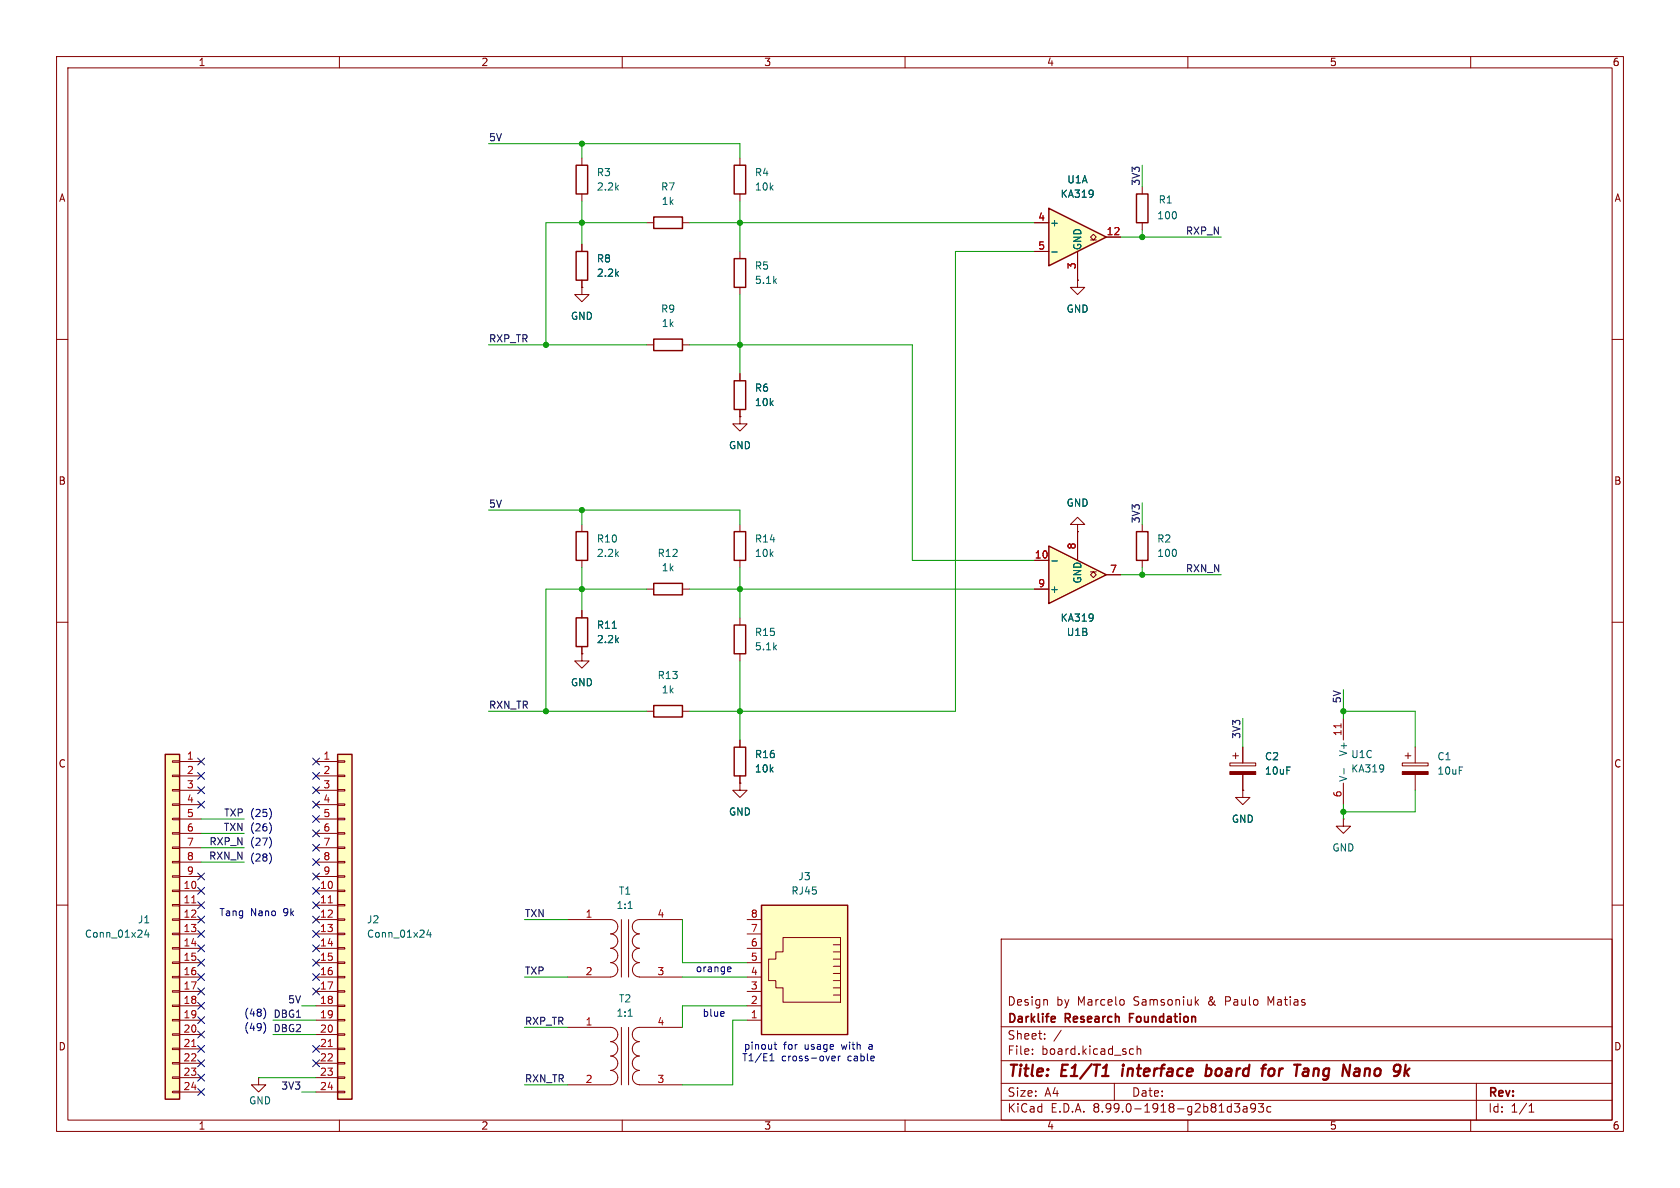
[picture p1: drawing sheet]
<svg xmlns="http://www.w3.org/2000/svg" width="297mm" height="210mm" viewBox="0 0 297 210" stroke-linecap="round" stroke-linejoin="round" font-family="sans-serif">
<g fill="none" stroke="#840000" stroke-width=".18">
<path d="M10 10h277v190h-277zM12 12h273v186h-273zM60 10v2M110 10v2M160 10v2M210 10v2M260 10v2M10 60h2M285 60h2M10 110h2M285 110h2M10 160h2"/>
<path d="M285 160h2M177 166h108v32h-108zM185 176.7l.2 .2v.8M198.6 176.8l.1 .2v.4l-.1 .2M211.5 177.1l.4 .6M211.9 176.7l-.6 .6M60 198v2M110 198v2M160 198v2M177 194.5h108M177 191.5h108M177 187.5h108"/>
<path d="M177 181.5h108M182.5 186.3v.1M182.5 185.5v.1M184.7 183.6v.1M184.7 182.8v.1M187.6 182.1l-1.3 2M197 191.5v3M199.8 186.3h.6M199.8 185.5h.6M201 185.5l.2-.1 .4 .1 .1 .9M201 184.9v1.5M210 198v2"/>
<path d="M218.2 195.1h1l-.5 .6 .4 .1 .1 .5-.3 .3h-.4M219.8 195.7h.6l.1 .9M220.5 196h-.5a.29 .29 0 0 0-.3 .3 .29 .29 0 0 0 .3 .3l.5-.1M222 195.7l-.3 .3h-.5l-.1-.3 .1-.5 .5-.1 .2 .1a.99 .99 0 0 1-.4 1.4h-.3M222.5 195.1h.9l-.5 .6 .4 .1v.7l-.2 .1h-.4l-.2-.1M224.7 195.7l-.5-.1-.2 .3v.4l.1 .2h.6M260 198v2M261 191.5v6.5M270.3 196.6h.9M270.3 195.5l.4-.4v1.5"/>
</g>
<path d="M198.5 188.9l-.2 1.3M213.3 189l.2-.1 .5 .1M213.4 188.2l-.3 2M214 190a.66 .66 0 0 1-.9 .1M223.6 188.2h.2M225 188.9a.62 .62 0 0 0-.7 .4v.7a.52 .52 0 0 0 .7 .1M230.5 189l.2-.1 .6 .1-.1 1.2M231.2 190.1l-.7 .1M231.3 189.4l-.9 .1M239.8 188.9l.5 .1v1.2M240.3 190.1l-.7 .1M240.4 189.4h-.7" fill="none" stroke="#840000" stroke-width=".4"/>
<path d="M186.1 179.7l.4 .1 .1 .2-.8 .2M199.7 179.9h.5M200.4 179.2h-.7v1.5M186.5 180.6l-.4 .1" fill="none" stroke="#840000" stroke-width=".3"/>
<path d="M29.2 133.4h2.5v60.9h-2.5z" fill="#ffffc2"/>
<path d="M101.9 29.2h2v5.1h-2zM129.8 29.2h2v5.1h-2zM200.9 34.3h2v5.1h-2zM101.9 94h2v5.1h-2zM200.9 94h2v5.1h-2zM115.6 103.1h5v2.1h-5zM29.2 133.4h2.5v60.9h-2.5zM115.6 124.7h5v2h-5zM129.8 132.1h2v5.1h-2z" fill="none" stroke="#840000" stroke-width=".25"/>
<g fill="none" stroke="#840000" stroke-width=".18">
<path d="M102.9 27.9v1.3M102.9 34.3v1.3M130.8 27.9v1.3M130.8 34.3v1.3M201.9 33v1.3M201.9 39.4v1.2M102.9 92.7v1.3M102.9 99.1v1.2M201.9 92.7v1.3M201.9 99.1v1.2M114.3 104.1h1.3M120.6 104.1h1.3"/>
<path d="M30.5 134.5h1.2v.2h-1.2zM30.5 137h1.2v.3h-1.2zM30.5 139.6h1.2v.2h-1.2zM31.7 134.6h3.9M31.7 137.2h3.9M31.7 139.7h3.9M114.3 125.7h1.3M120.6 125.7h1.3M130.8 138.4v1.3h1.3l-1.3 1.3-1.3-1.3h1.3M130.8 138.4h.1M130.8 130.8v1.3M130.8 137.2v1.2"/>
<path d="M237.5 127v3.8M237.5 138.4v3.8M247.9 134.9h4.6v.5h-4.6zM248.4 133.6h1M248.9 133.1v1M250.2 132.1v2.8M250.2 136.9v2.8M30.5 142.1h1.2v.3h-1.2zM30.5 144.7h1.2v.2h-1.2zM30.5 147.2h1.2v.2h-1.2zM30.5 149.7h1.2v.3h-1.2zM30.5 152.3h1.2v.2h-1.2z"/>
<path d="M30.5 154.8h1.2v.3h-1.2zM30.5 157.4h1.2v.2h-1.2zM30.5 159.9h1.2v.2h-1.2zM31.7 142.2h3.9M31.7 144.8h3.9M31.7 147.3h3.9M31.7 149.9h3.9M31.7 152.4h3.9M31.7 154.9h3.9M31.7 157.5h3.9M237.5 144.8v1.3h1.3l-1.3 1.2-1.3-1.2h1.3M237.5 144.8h.1"/>
<path d="M30.5 162.4h1.2v.3h-1.2zM30.5 165h1.2v.2h-1.2zM30.5 167.5h1.2v.3h-1.2zM30.5 170.1h1.2v.2h-1.2zM30.5 172.6h1.2v.2h-1.2zM30.5 175.1h1.2v.3h-1.2zM30.5 177.7h1.2v.2h-1.2zM31.7 160h3.9M31.7 162.6h3.9M31.7 165.1h3.9M31.7 167.6h3.9M31.7 170.2h3.9"/>
<path d="M31.7 172.7h3.9M31.7 175.3h3.9M31.7 177.8h3.9M30.5 180.2h1.2v.3h-1.2zM30.5 182.8h1.2v.2h-1.2zM30.5 185.3h1.2v.2h-1.2zM30.5 187.8h1.2v.3h-1.2zM30.5 190.4h1.2v.2h-1.2zM30.5 192.9h1.2v.3h-1.2zM31.7 180.3h3.9M31.7 182.9h3.9M31.7 185.4h3.9"/>
<path d="M31.7 188h3.9M31.7 190.5h3.9M31.7 193h3.9"/>
</g>
<path d="M237.1 127.9v.8M33.9 159.6h.7M33.9 185h.7" fill="none" stroke="#a90000" stroke-width=".18"/>
<path d="M237.6 135.8v1M25.9 164.3l-.3 1h.8M26.2 164.8v.9" fill="none" stroke="#006464" stroke-width=".18"/>
<path d="M247.9 136.4h4.6v.5h-4.6z" fill="#840000" stroke="#840000" stroke-width=".18"/>
<path d="M134.6 160h15.3v22.9h-15.3z" fill="#ffffc2"/>
<g fill="none" stroke="#840000" stroke-width=".18">
<path d="M132.1 162.6h2.5M132.1 165.1h2.5M132.1 167.6h2.5M132.1 170.2h2.5M132.1 172.7h2.5M132.1 175.3h2.5M132.1 177.8h2.5M138.4 165.7h10.2v11.5h-10.2v-2.6h-1.2v-1.2h-1.3v-3.9h1.3v-1.2h1.2zM147.3 170.8h1.3M147.3 172.1h1.3M147.3 173.4h1.3M147.3 174.6h1.3"/>
<path d="M147.3 175.9h1.3M147.3 169.5h1.3M147.3 167h1.3M147.3 168.3h1.3M45.7 190.5v1.3h1.3l-1.3 1.2-1.3-1.2h1.3M45.7 190.5h.1M132.1 180.3h2.5"/>
</g>
<path d="M134.6 160h15.3v22.9h-15.3z" fill="none" stroke="#840000" stroke-width=".25"/>
<path d="M59.7 133.4h2.5v60.9h-2.5z" fill="#ffffc2"/>
<path d="M101.9 109.2h2v5.1h-2zM59.7 133.4h2.5v60.9h-2.5z" fill="none" stroke="#840000" stroke-width=".25"/>
<g fill="none" stroke="#840000" stroke-width=".18">
<path d="M102.9 115.6v1.2h1.2l-1.2 1.3-1.3-1.3h1.3M102.9 115.6h.1M102.9 108v1.2M102.9 114.3v1.3M55.9 134.6h3.8M55.9 137.2h3.8M55.9 139.7h3.8M59.7 134.5h1.3v.2h-1.3zM59.7 137h1.3v.3h-1.3zM59.7 139.6h1.3v.2h-1.3zM55.9 142.2h3.8M55.9 144.8h3.8"/>
<path d="M55.9 147.3h3.8M55.9 149.9h3.8M55.9 152.4h3.8M55.9 154.9h3.8M55.9 157.5h3.8M59.7 142.1h1.3v.3h-1.3zM59.7 144.7h1.3v.2h-1.3zM59.7 147.2h1.3v.2h-1.3zM59.7 149.7h1.3v.3h-1.3zM59.7 152.3h1.3v.2h-1.3zM59.7 154.8h1.3v.3h-1.3zM59.7 157.4h1.3v.2h-1.3z"/>
<path d="M59.7 159.9h1.3v.2h-1.3zM55.9 160h3.8M55.9 162.6h3.8M55.9 165.1h3.8M55.9 167.6h3.8M55.9 170.2h3.8M55.9 172.7h3.8M55.9 175.3h3.8M55.9 177.8h3.8M59.7 162.4h1.3v.3h-1.3zM59.7 165h1.3v.2h-1.3zM59.7 167.5h1.3v.3h-1.3z"/>
<path d="M59.7 170.1h1.3v.2h-1.3zM59.7 172.6h1.3v.2h-1.3zM59.7 175.1h1.3v.3h-1.3zM59.7 177.7h1.3v.2h-1.3zM100.3 162.6h7.6a1.26 1.26 0 0 1 1.3 1.2 1.26 1.26 0 0 1-1.3 1.3M107.9 165.1a1.26 1.26 0 0 1 1.3 1.3 1.26 1.26 0 0 1-1.3 1.2 1.27 1.27 0 0 1 1.3 1.3 1.27 1.27 0 0 1-1.3 1.3M107.9 170.2a1.26 1.26 0 0 1 1.3 1.2 1.26 1.26 0 0 1-1.3 1.3h-7.6M109.9 162.6v10.1M111.1 162.6v10.1M113 165.1a1.25 1.25 0 0 0-1.2 1.3 1.25 1.25 0 0 0 1.2 1.2M113 167.6a1.25 1.25 0 0 0-1.2 1.3 1.25 1.25 0 0 0 1.2 1.3M113 172.7h7.6"/>
<path d="M113.1 170.2a1.26 1.26 0 0 0-1.3 1.2 1.26 1.26 0 0 0 1.3 1.3M120.6 162.6h-7.6a1.25 1.25 0 0 0-1.2 1.2 1.25 1.25 0 0 0 1.2 1.3M55.9 180.3h3.8M55.9 182.9h3.8M55.9 185.4h3.8M55.9 188h3.8M55.9 190.5h3.8M55.9 193h3.8M59.7 180.2h1.3v.3h-1.3zM59.7 182.8h1.3v.2h-1.3zM59.7 185.3h1.3v.2h-1.3zM59.7 187.8h1.3v.3h-1.3z"/>
<path d="M59.7 190.4h1.3v.2h-1.3zM59.7 192.9h1.3v.3h-1.3zM100.3 181.6h7.6a1.26 1.26 0 0 1 1.3 1.3 1.26 1.26 0 0 1-1.3 1.2M107.9 184.2a1.26 1.26 0 0 1 1.3 1.2 1.26 1.26 0 0 1-1.3 1.3 1.27 1.27 0 0 1 1.3 1.2 1.27 1.27 0 0 1-1.3 1.3M107.9 189.2a1.26 1.26 0 0 1 1.3 1.3 1.26 1.26 0 0 1-1.3 1.3h-7.6M109.9 181.6v10.2M111.1 181.6v10.2M113 184.2a1.25 1.25 0 0 0-1.2 1.2 1.25 1.25 0 0 0 1.2 1.3M113 186.7a1.25 1.25 0 0 0-1.2 1.2 1.25 1.25 0 0 0 1.2 1.3M113 191.8h7.6M113.1 189.2a1.26 1.26 0 0 0-1.3 1.3 1.26 1.26 0 0 0 1.3 1.2M120.6 181.6h-7.6a1.25 1.25 0 0 0-1.2 1.3 1.25 1.25 0 0 0 1.2 1.2"/>
</g>
<path d="M58 159.6h.8M58 185h.8" fill="none" stroke="#a90000" stroke-width=".18"/>
<path d="M108.2 111.1h.8M75.8 164.3l-.3 1h.8M76.1 164.8v.9M111 160.6h.8M111 179.6h.8" fill="none" stroke="#006464" stroke-width=".18"/>
<path d="M185.4 36.8l10.2 5.1-10.2 5.1z" fill="#ffffc2"/>
<path d="M115.6 38.4h5v2h-5zM185.4 36.8l10.2 5.1-10.2 5.1zM129.8 45.7h2v5.1h-2zM129.8 67.3h2v5.1h-2zM129.8 94h2v5.1h-2zM129.8 110.5h2v5.1h-2z" fill="none" stroke="#840000" stroke-width=".25"/>
<g fill="none" stroke="#840000" stroke-width=".18">
<path d="M114.3 39.4h1.3M120.6 39.4h1.3M182.9 39.4h2.5M130.8 44.5v1.2M130.8 50.8v1.3M182.9 44.5h2.5M190.5 49.5v1.3h1.3l-1.3 1.3-1.3-1.3h1.3M190.5 49.5h.1M190.5 44.5v5M192.8 42.4h.5l-.5-.5 .5-.5 .5 .5-.5 .5h.5M195.6 41.9h2.5M130.8 73.7v1.2h1.3l-1.3 1.3-1.3-1.3h1.3"/>
<path d="M130.8 73.7h.1M130.8 66v1.3M130.8 72.4v1.3M130.8 92.7v1.3M130.8 99.1v1.2M130.8 109.2v1.3M130.8 115.6v1.2M217.4 134.9h4.6v.5h-4.6zM217.9 133.6h1M218.4 133.1v1M219.7 139.7v1.3h1.3l-1.3 1.2-1.3-1.2h1.3M219.7 139.7h.1"/>
<path d="M219.7 132.1v2.8M219.7 136.9v2.8"/>
</g>
<path d="M185.9 44.5h1" fill="none" stroke="#006464" stroke-width=".18"/>
<path d="M217.4 136.4h4.6v.5h-4.6z" fill="#840000" stroke="#840000" stroke-width=".18"/>
<path d="M185.4 96.5l10.2 5.1-10.2 5.1z" fill="#ffffc2"/>
<path d="M101.9 44.5h2v5h-2zM115.6 59.9h5v2.1h-5zM185.4 96.5l10.2 5.1-10.2 5.1z" fill="none" stroke="#840000" stroke-width=".25"/>
<g fill="none" stroke="#840000" stroke-width=".18">
<path d="M182.9 39.4h2.5M102.9 50.8v1.3h1.2l-1.2 1.2-1.3-1.2h1.3M102.9 50.8h.1M102.9 43.2v1.3M102.9 49.5v1.3M182.9 44.5h2.5M190.5 49.5h.1M190.5 44.5v5M195.6 41.9h2.5M114.3 61h1.3M120.6 61h1.3M130.8 73.7h.1"/>
<path d="M130.8 66v1.3M130.8 72.4v1.3M182.9 99.1h2.5M190.5 92.7h-1.3l1.3-1.3 1.3 1.3h-1.3v1.3M190.5 94h.1M190.5 94v5.1M102.9 115.6h.1M102.9 108v1.2M102.9 114.3v1.3M182.9 104.1h2.5M192.8 101.1h.5l-.5 .5 .5 .5 .5-.5-.5-.5h.5M195.6 101.6h2.5"/>
<path d="M130.8 138.4h.1M130.8 130.8v1.3M130.8 137.2v1.2M219.7 139.7h.1M219.7 132.1v2.8M219.7 136.9v2.8"/>
</g>
<path d="M185.9 44.5h1M185.9 99.2h1M108.2 111.1h.8" fill="none" stroke="#006464" stroke-width=".18"/>
<g fill="none" stroke="#009600" stroke-width=".18">
<path d="M86.4 25.4h44.4v2.5M102.9 25.4v2.5M102.9 35.6v7.6M114.3 39.4h-17.8v21.6M121.9 39.4h61M130.8 35.6v8.9M201.9 29.2v3.8M130.8 52.1v13.9M182.9 44.5h-14v81.2h-47M198.1 41.9h17.8M201.9 40.6v1.3M86.4 61h27.9"/>
<path d="M121.9 61h39.4v38.1h21.6M86.4 90.2h44.4v2.5M102.9 90.2v2.5M201.9 88.9v3.8M102.9 100.3v7.7M114.3 104.1h-17.8v21.6M121.9 104.1h61M130.8 100.3v8.9M130.8 116.8v14M198.1 101.6h17.8M201.9 100.3v1.3M86.4 125.7h27.9"/>
<path d="M219.7 127v5.1M237.5 125.7h12.7v6.4M237.5 121.9v5.1M250.2 139.7v3.8h-12.7M35.6 147.3h7.6M35.6 152.4h7.6M35.6 149.9h7.6M35.6 144.8h7.6M237.5 142.2v2.6M53.3 177.8h2.6M92.7 162.6h7.6M92.7 172.7h7.6"/>
<path d="M120.6 172.7h11.5M120.6 162.6v7.6h11.5M132.1 177.8h-11.5v3.8M45.7 190.5h10.2M48.3 182.9h7.6M48.3 180.3h7.6M53.3 193h2.6M92.7 191.8h7.6M92.7 181.6h7.6M132.1 180.3h-2.6v11.5h-8.9"/>
</g>
<g fill="none" stroke="#000084" stroke-width=".18">
<path d="M35 134l1.2 1.2M35 136.6l1.2 1.2M35 139.1l1.2 1.2M36.2 134l-1.2 1.2M36.2 136.6l-1.2 1.2M36.2 139.1l-1.2 1.2M55.3 136.6l1.2 1.2M55.3 139.1l1.2 1.2M55.3 134l1.2 1.2M56.5 136.6l-1.2 1.2M56.5 139.1l-1.2 1.2M56.5 134l-1.2 1.2"/>
<path d="M35 154.3l1.2 1.2M35 156.9l1.2 1.2M35 159.4l1.2 1.2M35 141.6l1.2 1.2M36.2 154.3l-1.2 1.2M36.2 156.9l-1.2 1.2M36.2 159.4l-1.2 1.2M36.2 141.6l-1.2 1.2M55.3 154.3l1.2 1.2M55.3 156.9l1.2 1.2M55.3 159.4l1.2 1.2M55.3 146.7l1.2 1.2"/>
<path d="M55.3 149.3l1.2 1.2M55.3 144.2l1.2 1.2M55.3 151.8l1.2 1.2M55.3 141.6l1.2 1.2M56.5 146.7l-1.2 1.2M56.5 154.3l-1.2 1.2M56.5 156.9l-1.2 1.2M56.5 159.4l-1.2 1.2M56.5 149.3l-1.2 1.2M56.5 144.2l-1.2 1.2M56.5 151.8l-1.2 1.2M56.5 141.6l-1.2 1.2"/>
<path d="M35 167l1.2 1.2M35 162l1.2 1.2M35 164.5l1.2 1.2M35 177.2l1.2 1.2M35 172.1l1.2 1.2M35 174.7l1.2 1.2M35 169.6l1.2 1.2M35 179.7l1.2 1.2M36.2 167l-1.2 1.2M36.2 177.2l-1.2 1.2M36.2 179.7l-1.2 1.2M36.2 169.6l-1.2 1.2"/>
<path d="M36.2 164.5l-1.2 1.2M36.2 172.1l-1.2 1.2M36.2 162l-1.2 1.2M36.2 174.7l-1.2 1.2M55.3 162l1.2 1.2M55.3 167l1.2 1.2M55.3 164.5l1.2 1.2M55.3 174.7l1.2 1.2M55.3 169.6l1.2 1.2M55.3 172.1l1.2 1.2M56.5 162l-1.2 1.2M56.5 167l-1.2 1.2"/>
<path d="M56.5 164.5l-1.2 1.2M56.5 172.1l-1.2 1.2M56.5 169.6l-1.2 1.2M56.5 174.7l-1.2 1.2M35 184.8l1.2 1.2M35 192.4l1.2 1.2M35 187.4l1.2 1.2M35 182.3l1.2 1.2M35 189.9l1.2 1.2M36.2 187.4l-1.2 1.2M36.2 184.8l-1.2 1.2M36.2 192.4l-1.2 1.2"/>
<path d="M36.2 182.3l-1.2 1.2M36.2 189.9l-1.2 1.2M55.3 187.4l1.2 1.2M55.3 184.8l1.2 1.2M56.5 187.4l-1.2 1.2M56.5 184.8l-1.2 1.2"/>
</g>
<g fill="none" stroke="#0000c2" stroke-width=".18">
<path d="M47.7 150.8a1.49 1.49 0 0 1 0 1.8M47.7 143a1.49 1.49 0 0 1 0 1.8M47.7 145.5a1.49 1.49 0 0 1 0 1.8M47.7 148a1.49 1.49 0 0 1 0 1.9M46.7 178.3a1.49 1.49 0 0 1 0 1.8M128 178.9v.2l-.6 .1M128.8 170.9l.4 .1v.2l-.6 .2M129.2 171.7l-.4 .1M46.7 180.8a1.49 1.49 0 0 1 0 1.8M136.1 187.5h.7M136.5 186.3v1.2M136.8 184.6h.5"/>
<path d="M137 184.2v1.1l.3 .2M147.1 186.7v.8h.5M147.6 186.7l.1 .3-.6 .1M148.2 186.7v.8M148.6 186.7l-.4 .2"/>
</g>
<g fill="#009600" stroke="#009600" stroke-width=".18">
<circle cx="237.5" cy="143.5" r=".46"/>
<circle cx="201.9" cy="101.6" r=".46"/>
<circle cx="201.9" cy="41.9" r=".46"/>
<circle cx="237.5" cy="125.7" r=".46"/>
<circle cx="130.8" cy="39.4" r=".46"/>
<circle cx="130.8" cy="61" r=".46"/>
<circle cx="96.5" cy="61" r=".46"/>
<circle cx="102.9" cy="90.2" r=".46"/>
<circle cx="102.9" cy="104.1" r=".46"/>
<circle cx="96.5" cy="125.7" r=".46"/>
<circle cx="130.8" cy="125.7" r=".46"/>
<circle cx="102.9" cy="25.4" r=".46"/>
<circle cx="102.9" cy="39.4" r=".46"/>
<circle cx="130.8" cy="104.1" r=".46"/>
</g>
<g font-size="2.8" fill="#840000">
<text x="178" y="190.9">Title:</text>
<text x="187.7" y="190.9">E1/T1</text>
<text x="199.2" y="190.9">interface</text>
<text x="214.8" y="190.9">board</text>
<text x="225.6" y="190.9">for</text>
<text x="232.1" y="190.9">Tang</text>
<text x="241.4" y="190.9">Nano</text>
</g>
<g font-size="2.1" fill="#840000">
<text x="178" y="178">Design</text>
<text x="186.7" y="178">by</text>
<text x="190.5" y="178">Marcelo</text>
<text x="200.5" y="178">Samsoniuk</text>
<text x="213.8" y="178">&amp;</text>
<text x="217" y="178">Paulo</text>
<text x="224.7" y="178">Matias</text>
<text x="178" y="184">Sheet:</text>
<text x="178" y="181.2">Darklife</text>
<text x="188.4" y="181.2">Research</text>
<text x="200.3" y="181.2">Foundation</text>
<text x="178" y="186.7">File:</text>
<text x="184.1" y="186.7">board.kicad_sch</text>
<text x="178" y="196.9">KiCad</text>
<text x="178" y="194.1">Size:</text>
<text x="184.7" y="194.1">A4</text>
<text x="185.7" y="196.9">E.D.A.</text>
<text x="193.3" y="196.9">8.99.0-1918-g2b81d3a93c</text>
<text x="200" y="194.1">Date:</text>
<text x="263" y="194.3">Rev:</text>
<text x="263" y="196.9">Id:</text>
<text x="267.1" y="196.9">1/1</text>
</g>
<g font-size="1.8" fill="#840000">
<text x="35" y="11.9">1</text>
<text x="85" y="11.9">2</text>
<text x="135" y="11.9">3</text>
<text x="185" y="11.9">4</text>
<text x="235" y="11.9">5</text>
<text x="285" y="11.9">6</text>
<text x="10.3" y="35.9">A</text>
<text x="285.3" y="35.9">A</text>
<text x="10.3" y="85.9">B</text>
<text x="285.3" y="85.9">B</text>
<text x="10.3" y="135.9">C</text>
<text x="285.3" y="135.9">C</text>
<text x="10.3" y="185.9">D</text>
<text x="285.3" y="185.9">D</text>
<text x="35" y="199.9">1</text>
<text x="85" y="199.9">2</text>
<text x="135" y="199.9">3</text>
<text x="185" y="199.9">4</text>
<text x="235" y="199.9">5</text>
<text x="285" y="199.9">6</text>
</g>
<g font-size="1.8" fill="#0f0f0f">
<text x="86.4" y="25.1">5V</text>
<text x="201.6" y="32.9" transform="rotate(-90 201.6 32.9)">3V3</text>
<text x="209.5" y="41.6">RXP_N</text>
<text x="86.4" y="60.6">RXP_TR</text>
<text x="86.4" y="89.8">5V</text>
<text x="201.6" y="92.6" transform="rotate(-90 201.6 92.6)">3V3</text>
<text x="209.5" y="101.3">RXN_N</text>
<text x="86.4" y="125.4">RXN_TR</text>
<text x="237.1" y="124.4" transform="rotate(-90 237.1 124.4)">5V</text>
<text x="219.4" y="130.7" transform="rotate(-90 219.4 130.7)">3V3</text>
<text x="36.9" y="149.5">RXP_N</text>
<text x="36.9" y="152.1">RXN_N</text>
<text x="92.7" y="162.2">TXN</text>
<text x="92.7" y="172.4">TXP</text>
<text x="48.3" y="180">DBG1</text>
<text x="50.8" y="177.5">5V</text>
<text x="48.3" y="182.5">DBG2</text>
<text x="92.7" y="181.3">RXP_TR</text>
<text x="92.7" y="191.4">RXN_TR</text>
<text x="49.6" y="192.7">3V3</text>
</g>
<g font-size="1.8" fill="#006464">
<text x="105.4" y="31.3">R3</text>
<text x="105.4" y="33.9">2.2k</text>
<text x="116.8" y="33.9">R7</text>
<text x="133.4" y="31.3">R4</text>
<text x="133.4" y="33.9">10k</text>
<text x="187.4" y="35.2">KA319</text>
<text x="188.6" y="32.6">U1A</text>
<text x="116.9" y="36.4">1k</text>
<text x="185.5" y="40.2">+</text>
<text x="204.5" y="39">100</text>
<text x="204.7" y="36.2">R1</text>
<text x="105.4" y="46.6">R8</text>
<text x="133.4" y="47.9">R5</text>
<text x="191.4" y="44.3" transform="rotate(-90 191.4 44.3)">GND</text>
<text x="105.4" y="49.1">2.2k</text>
<text x="133.4" y="50.4">5.1k</text>
<text x="100.8" y="56.7">GND</text>
<text x="116.8" y="55.5">R9</text>
<text x="116.9" y="58">1k</text>
<text x="188.5" y="55.5">GND</text>
<text x="133.4" y="69.4">R6</text>
<text x="133.4" y="72">10k</text>
<text x="128.8" y="79.6">GND</text>
<text x="188.5" y="89.8">GND</text>
<text x="105.4" y="98.7">2.2k</text>
<text x="105.4" y="96.1">R10</text>
<text x="116.2" y="98.7">R12</text>
<text x="116.9" y="101.2">1k</text>
<text x="133.4" y="98.7">10k</text>
<text x="133.4" y="96.1">R14</text>
<text x="204.5" y="96.1">R2</text>
<text x="204.5" y="98.7">100</text>
<text x="185.5" y="105">+</text>
<text x="191.4" y="103.3" transform="rotate(-90 191.4 103.3)">GND</text>
<text x="105.4" y="113.9">2.2k</text>
<text x="105.4" y="111.4">R11</text>
<text x="133.4" y="112.6">R15</text>
<text x="187.4" y="110.1">KA319</text>
<text x="188.5" y="112.6">U1B</text>
<text x="133.4" y="115.2">5.1k</text>
<text x="100.8" y="121.5">GND</text>
<text x="116.2" y="120.2">R13</text>
<text x="116.9" y="122.8">1k</text>
<text x="133.4" y="136.8">10k</text>
<text x="133.4" y="134.2">R16</text>
<text x="223.5" y="134.6">C2</text>
<text x="223.5" y="137.1">10uF</text>
<text x="238.4" y="133.8" transform="rotate(-90 238.4 133.8)">V+</text>
<text x="238.8" y="136.8">KA319</text>
<text x="238.8" y="134.2">U1C</text>
<text x="254" y="134.6">C1</text>
<text x="254" y="137.1">10uF</text>
<text x="238.4" y="138.3" transform="rotate(-90 238.4 138.3)">V-</text>
<text x="128.8" y="144.4">GND</text>
<text x="217.7" y="145.6">GND</text>
<text x="141" y="155.8">J3</text>
<text x="235.5" y="150.7">GND</text>
<text x="108.9" y="160.9">1:1</text>
<text x="109.3" y="158.3">T1</text>
<text x="139.8" y="158.3">RJ45</text>
<text x="14.9" y="166">Conn_01x24</text>
<text x="24.3" y="163.4">J1</text>
<text x="64.8" y="163.4">J2</text>
<text x="64.8" y="166">Conn_01x24</text>
<text x="108.9" y="179.9">1:1</text>
<text x="109.3" y="177.4">T2</text>
<text x="43.9" y="195.4">GND</text>
</g>
<g font-size="1.8" fill="#a90000">
<text x="183.4" y="39.1">4</text>
<text x="195.5" y="41.7">12</text>
<text x="183.4" y="44.2">5</text>
<text x="190.2" y="47.7" transform="rotate(-90 190.2 47.7)">3</text>
<text x="182.8" y="98.8">10</text>
<text x="190.2" y="97.2" transform="rotate(-90 190.2 97.2)">8</text>
<text x="196.1" y="101.3">7</text>
<text x="183.4" y="103.9">9</text>
<text x="237.2" y="130.2" transform="rotate(-90 237.2 130.2)">11</text>
<text x="32.9" y="134.4">1</text>
<text x="32.9" y="136.9">2</text>
<text x="57.1" y="134.4">1</text>
<text x="57.1" y="136.9">2</text>
<text x="32.9" y="139.4">3</text>
<text x="32.9" y="142">4</text>
<text x="57.1" y="139.4">3</text>
<text x="57.1" y="142">4</text>
<text x="237.2" y="141" transform="rotate(-90 237.2 141)">6</text>
<text x="32.9" y="144.5">5</text>
<text x="32.9" y="147.1">6</text>
<text x="32.9" y="149.6">7</text>
<text x="57.1" y="144.5">5</text>
<text x="57.1" y="147.1">6</text>
<text x="57.1" y="149.6">7</text>
<text x="32.9" y="152.1">8</text>
<text x="32.9" y="154.7">9</text>
<text x="57.1" y="152.1">8</text>
<text x="57.1" y="154.7">9</text>
<text x="32.3" y="157.2">10</text>
<text x="32.3" y="159.8">11</text>
<text x="56.5" y="157.2">10</text>
<text x="56.5" y="159.8">11</text>
<text x="32.3" y="162.3">12</text>
<text x="32.3" y="164.8">13</text>
<text x="32.3" y="167.4">14</text>
<text x="56.5" y="162.3">12</text>
<text x="56.5" y="164.8">13</text>
<text x="56.5" y="167.4">14</text>
<text x="103.4" y="162.3">1</text>
<text x="116.1" y="162.3">4</text>
<text x="132.6" y="162.3">8</text>
<text x="132.6" y="164.8">7</text>
<text x="132.6" y="167.4">6</text>
<text x="32.3" y="169.9">15</text>
<text x="32.3" y="172.5">16</text>
<text x="56.5" y="169.9">15</text>
<text x="56.5" y="172.5">16</text>
<text x="103.4" y="172.5">2</text>
<text x="116.1" y="172.5">3</text>
<text x="132.6" y="169.9">5</text>
<text x="132.6" y="172.5">4</text>
<text x="32.3" y="175">17</text>
<text x="32.3" y="177.5">18</text>
<text x="56.5" y="175">17</text>
<text x="56.5" y="177.5">18</text>
<text x="132.6" y="175">3</text>
<text x="132.6" y="177.5">2</text>
<text x="32.3" y="180.1">19</text>
<text x="32.3" y="182.6">20</text>
<text x="32.3" y="185.2">21</text>
<text x="56.5" y="180.1">19</text>
<text x="56.5" y="182.6">20</text>
<text x="56.5" y="185.2">21</text>
<text x="103.4" y="181.4">1</text>
<text x="116.1" y="181.4">4</text>
<text x="132.6" y="180.1">1</text>
<text x="32.3" y="187.7">22</text>
<text x="32.3" y="190.2">23</text>
<text x="56.5" y="187.7">22</text>
<text x="56.5" y="190.2">23</text>
<text x="103.4" y="191.5">2</text>
<text x="116.1" y="191.5">3</text>
<text x="32.3" y="192.8">24</text>
<text x="56.5" y="192.8">24</text>
</g>
<g font-size="1.8" fill="#0000c2">
<text x="39.5" y="147">TXN (26)</text>
<text x="39.5" y="144.4">TXP (25)</text>
<text x="44.1" y="149.7">(27)</text>
<text x="44.1" y="152.5">(28)</text>
<text x="38.7" y="162.2">Tang</text>
<text x="44.3" y="162.2">Nano</text>
<text x="50.2" y="162.2">9k</text>
<text x="122.9" y="172.1">orange</text>
<text x="43.1" y="179.9">(48)</text>
<text x="124.1" y="179.9">blue</text>
<text x="43.1" y="182.5">(49)</text>
<text x="131.4" y="185.8">pinout</text>
<text x="138.5" y="185.8">for</text>
<text x="142.3" y="185.8">usage</text>
<text x="149.1" y="185.8">with</text>
<text x="154.1" y="185.8">a</text>
<text x="131.1" y="187.8">T1/E1</text>
<text x="138.1" y="187.8">cross-over</text>
<text x="150" y="187.8">cable</text>
</g>
</svg>
